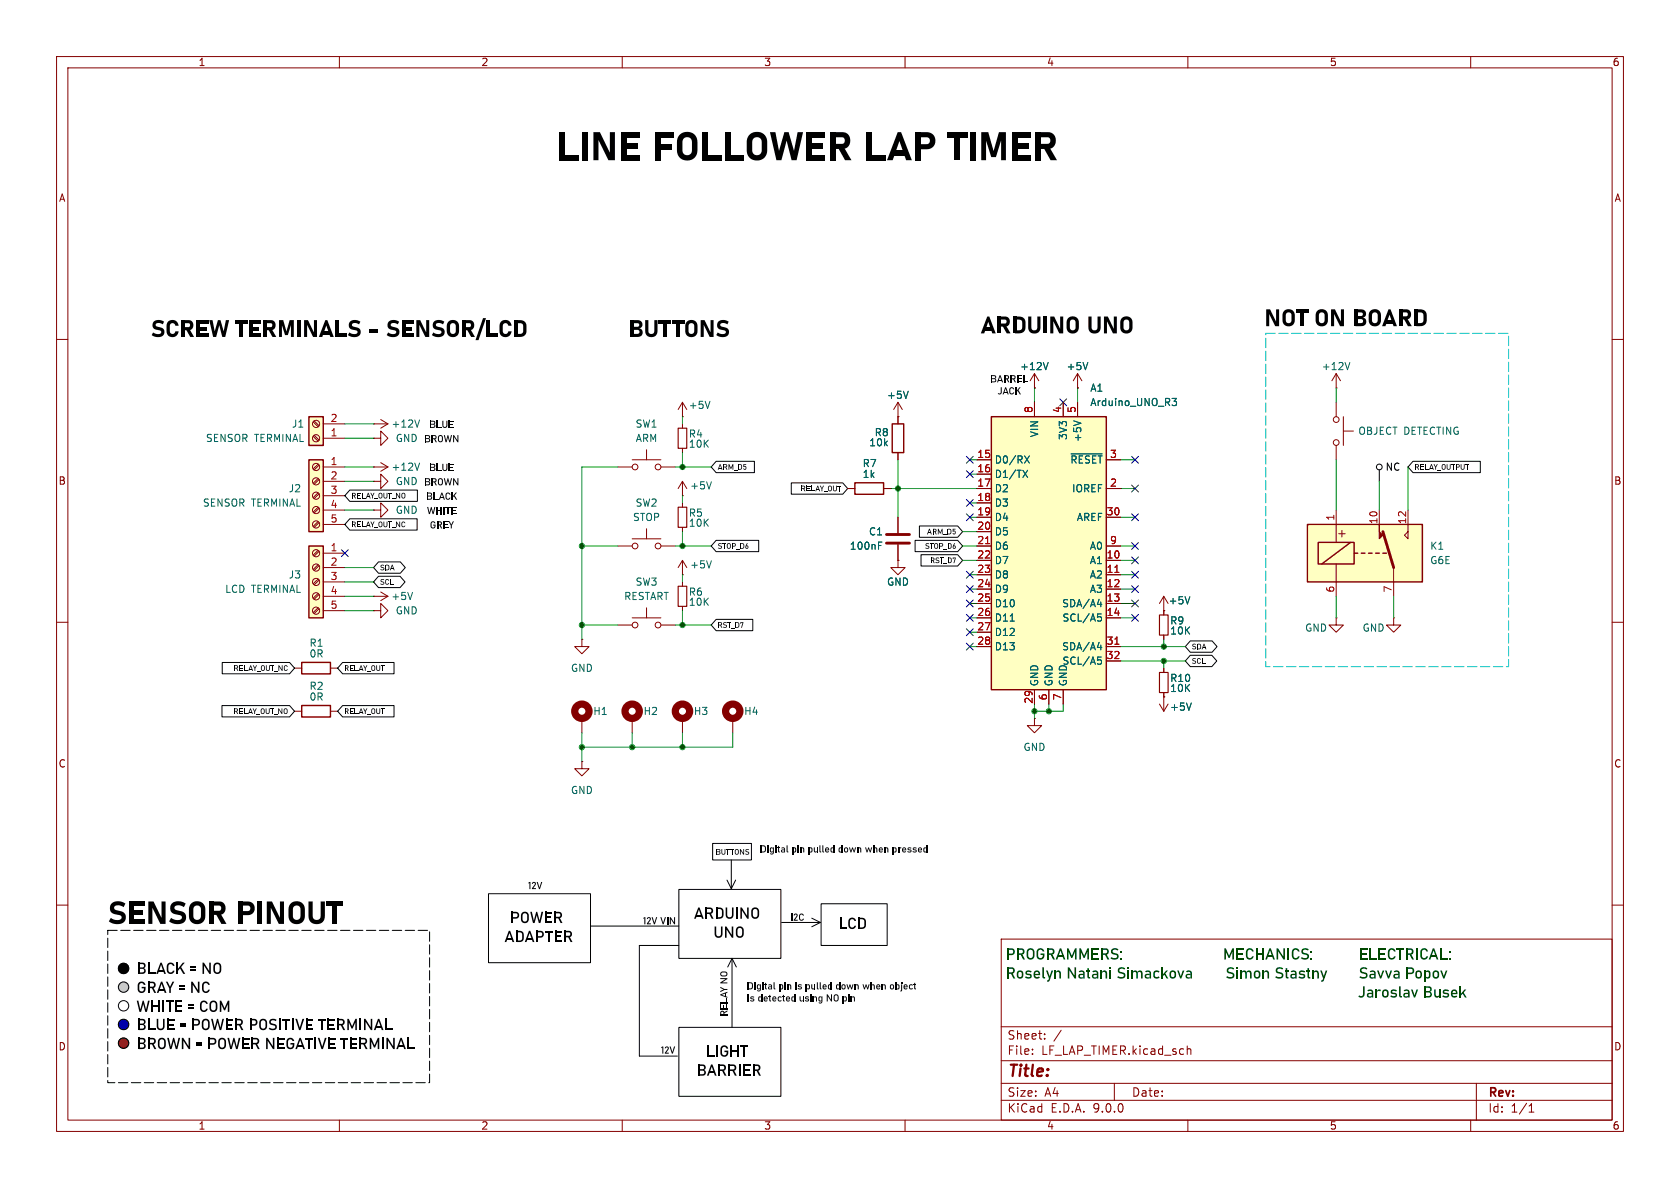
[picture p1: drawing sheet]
<svg xmlns="http://www.w3.org/2000/svg" width="297mm" height="210mm" viewBox="0 0 297 210" stroke-linecap="round" stroke-linejoin="round" font-family="sans-serif">
<g fill="none" stroke="#840000" stroke-width=".18">
<path d="M10 10h277v190h-277zM12 12h273v186h-273zM60 10v2M110 10v2M160 10v2M210 10v2M260 10v2M10 60h2M120.6 73.7h.1M120.6 71.1v2.6M120.6 74.9v.8M120.6 79.2v.8"/>
<path d="M120.6 71.1l-.7 1.3M120.6 71.1l.8 1.3M158.7 73.7h.1M158.7 71.1l-.7 1.3M158.7 71.1l.8 1.3M158.7 71.1v2.6M285 60h2M120.6 99.1v2.5M120.6 99.1l-.7 1.2M120.6 99.1l.8 1.2M10 110h2M120.6 101.6h.1"/>
<path d="M120.6 102.9v.7M120.6 107.2v.8M236.2 109.2v1.3h-1.3l1.3 1.3 1.3-1.3h-1.3M236.2 109.2h.1M246.4 109.2v1.3h-1.3l1.3 1.3 1.2-1.3h-1.2M246.4 109.2h.1M285 110h2M102.9 134.6v1.3h1.2l-1.2 1.3-1.3-1.3h1.3M102.9 134.6h.1M102.9 127v2.5M111.8 127v2.5M120.6 127v2.5"/>
<path d="M10 160h2M177 166h108v32h-108zM285 160h2M60 198v2M110 198v2M160 198v2M177 194.5h108M177 191.5h108M177 187.5h108M177 181.5h108M182.5 186.3v.1M182.5 185.5v.1"/>
<path d="M184.7 183.6v.1M184.7 182.8v.1M187.6 182.1l-1.3 2M197 191.5v3M209.9 184.9v1.5M209.9 185.5l.2-.1 .4 .1v.9M210 198v2M260 198v2M261 191.5v6.5M270.3 196.6h.9M270.3 195.5l.4-.4v1.5"/>
</g>
<circle cx="21.8" cy="177.8" r=".92" fill="#fff" stroke="#fff" stroke-width=".18"/>
<circle cx="21.8" cy="184.4" r=".92" fill="#804d00" stroke="#804d00" stroke-width=".18"/>
<circle cx="21.8" cy="181.1" r=".92" fill="#0000c2" stroke="#0000c2" stroke-width=".18"/>
<circle cx="21.8" cy="171.2" r=".92" fill="#000" stroke="#000" stroke-width=".18"/>
<circle cx="21.8" cy="174.5" r=".92" fill="#c2c2c2" stroke="#c2c2c2" stroke-width=".18"/>
<path d="M119.9 75.7h1.5v3.5h-1.5zM119.9 103.6h1.5v3.6h-1.5z" fill="none" stroke="#840000" stroke-width=".2"/>
<g fill="none" stroke="#840000" stroke-width="1.3">
<circle cx="102.9" cy="125.7" r="1.27"/>
<circle cx="111.8" cy="125.7" r="1.27"/>
<circle cx="120.6" cy="125.7" r="1.27"/>
</g>
<path d="M125.5 70.9l-.4 1.3M160.6 69.2l-.5 1.2M125.8 99.1l-.5 1.3" fill="none" stroke="#006464" stroke-width=".18"/>
<path d="M231.1 92.7h20.4v10.2h-20.4z" fill="#ffffc2"/>
<g fill="none" stroke="#840000" stroke-width=".18">
<path d="M158.7 73.7v1.2M236.2 68.6h.1M236.2 66v2.6M236.2 71.1v2.6M236.2 78.7v2.6M236.2 66l-.7 1.3M236.2 66l.8 1.3M237.5 76.2h1.8M237.5 73.7v5M66 82.6h.1M66 85.1h1.3v-1.3l1.3 1.3-1.3 1.3v-1.3M66 85.1h.1"/>
<path d="M66 82.6h2.6M67.3 81.8l1.3 .8M68.6 82.6l-1.3 .7M149.9 86.4h1.2M156.2 86.4h1.3M158.7 80v1.3M158.7 91.4v2.8M158.7 96.3v2.8M236.2 90.2v5.7M236.2 99.7v5.7M243.8 90.2v2.5M248.9 90.2v5.1l-.6-.7 .6-.6"/>
<path d="M66 105.4h.1M66 105.4h2.6M67.3 104.6l1.3 .8M68.6 105.4l-1.3 .8M109.2 110.5h2.6M111.8 109.2h5M114.3 107.4v1.8M116.8 110.5h2.6M205.7 108h.1M205.7 105.4l-.7 1.3M205.7 105.4l.8 1.3M205.7 105.4v3.3"/>
<path d="M205.7 112.3v.7M205.7 118.1v.8M246.4 100.3v5.1M52.1 125.7h1.2M58.4 125.7h1.3M129.5 127v2.5M205 124.5l.7 1.2M205.7 123.2h.1M205.7 122.4v3.3M206.5 124.5l-.8 1.2"/>
<circle cx="236.2" cy="78.2" r=".51"/>
<circle cx="236.2" cy="74.2" r=".51"/>
<circle cx="112.3" cy="110.5" r=".51"/>
<circle cx="116.3" cy="110.5" r=".51"/>
</g>
<path d="M157.7 74.9h2.1v5.1h-2.1zM151.1 85.3h5.1v2.1h-5.1zM231.1 92.7h20.4v10.2h-20.4zM233 95.9h6.4v3.8h-6.4zM238.8 95.9l-5.1 3.8M239.4 97.8h.6M240.7 97.8h.6M241.9 97.8h.7M243.2 97.8h.6M244.5 97.8h.6M53.3 124.7h5.1v2h-5.1z" fill="none" stroke="#840000" stroke-width=".25"/>
<path d="M243.8 92.7v1.3l.7 .6-.7 .7z" fill="#840000" stroke="#840000" stroke-width=".18"/>
<path d="M156.7 94.5h4.1M156.7 96h4.1M244.5 94l1.9 6.3" fill="none" stroke="#840000" stroke-width=".51"/>
<path d="M238.6 64.1l-.4 1.2M74.2 81.9l-.4 1.2M155.3 96.4h.4M155.3 95.8h.6M72.9 104.7l-.4 1.3M210.3 105.5l-.4 1.3M210.6 124.3l-.4 1.2" fill="none" stroke="#006464" stroke-width=".18"/>
<path d="M205 108.7h1.5v3.6h-1.5zM205 118.9h1.5v3.5h-1.5z" fill="none" stroke="#840000" stroke-width=".2"/>
<circle cx="129.5" cy="125.7" r="1.27" fill="none" stroke="#840000" stroke-width="1.3"/>
<path d="M54.6 73.7h2.5v5h-2.5z" fill="#ffffc2"/>
<path d="M54.6 73.7h2.5v5h-2.5z" fill="none" stroke="#840000" stroke-width=".25"/>
<g fill="none" stroke="#840000" stroke-width=".18">
<path d="M55.4 77.1l.8 .9M55.4 74.6l.8 .8M55.5 77l.9 .8M55.5 74.4l.9 .9M57.1 77.5h3.9M57.1 74.9h3.9M66 74.9h.1M66 74.9h2.6M67.3 74.2l1.3 .7M68.6 74.9l-1.3 .8"/>
<circle cx="55.9" cy="74.9" r=".63"/>
<circle cx="55.9" cy="77.5" r=".63"/>
</g>
<path d="M74.2 74.2l-.4 1.3" fill="none" stroke="#006464" stroke-width=".18"/>
<path d="M54.6 96.5h2.5v12.7h-2.5z" fill="#ffffc2"/>
<path d="M54.6 96.5h2.5v12.7h-2.5zM53.3 117.1h5.1v2h-5.1z" fill="none" stroke="#840000" stroke-width=".25"/>
<g fill="none" stroke="#840000" stroke-width=".18">
<path d="M66 77.5h1.3v-1.3l1.3 1.3-1.3 1.2v-1.2M66 77.5h.1M114.3 79.5v1.8M182.9 68.6h.1M182.9 66l-.8 1.3M182.9 66l.7 1.3M182.9 66v2.6M190.5 68.6h.1M190.5 66l-.8 1.3M190.5 66l.8 1.3M190.5 66v2.6M56.2 97.3l-.8 .8"/>
<path d="M56.2 99.8l-.8 .9M56.4 97.5l-.9 .8M56.4 100l-.9 .8M57.1 97.8h3.9M109.2 82.6h2.6M109.2 96.5h2.6M111.8 81.3h5M111.8 95.3h5M114.3 93.5v1.8M116.8 82.6h2.6M116.8 96.5h2.6M120.6 87.6h.1"/>
<path d="M120.6 85.1v2.5M120.6 88.9v.8M120.6 93.2v.8M120.6 85.1l-.7 1.3M120.6 85.1l.8 1.3M158.7 99.1v1.2h1.3l-1.3 1.3-1.2-1.3h1.2M158.7 99.1h.1M52.1 118.1h1.2M56.2 102.4l-.8 .8M56.2 104.9l-.8 .8M56.2 107.4l-.8 .9M56.4 102.5l-.9 .9"/>
<path d="M56.4 105.1l-.9 .8M56.4 107.6l-.9 .9M57.1 100.3h3.9M57.1 102.9h3.9M57.1 105.4h3.9M57.1 108h3.9M58.4 118.1h1.3M102.9 113v1.3h1.2l-1.2 1.3-1.3-1.3h1.3M102.9 113h.1"/>
<circle cx="55.9" cy="97.8" r=".63"/>
<circle cx="112.3" cy="96.5" r=".51"/>
<circle cx="112.3" cy="82.6" r=".51"/>
<circle cx="116.3" cy="82.6" r=".51"/>
<circle cx="116.3" cy="96.5" r=".51"/>
<circle cx="55.9" cy="105.4" r=".63"/>
<circle cx="55.9" cy="100.3" r=".63"/>
<circle cx="55.9" cy="102.9" r=".63"/>
<circle cx="55.9" cy="107.9" r=".63"/>
</g>
<path d="M119.9 89.7h1.5v3.5h-1.5z" fill="none" stroke="#840000" stroke-width=".2"/>
<path d="M185.3 64.1l-.4 1.2M192.3 64.1l-.4 1.2M125.8 85.2l-.5 1.2" fill="none" stroke="#006464" stroke-width=".18"/>
<path d="M54.6 81.3h2.5v12.7h-2.5z" fill="#ffffc2"/>
<path d="M54.6 81.3h2.5v12.7h-2.5z" fill="none" stroke="#840000" stroke-width=".25"/>
<g fill="none" stroke="#840000" stroke-width=".18">
<path d="M56.2 82l-.8 .9M56.2 84.6l-.8 .8M56.2 87.1l-.8 .9M56.2 89.7l-.8 .8M56.2 92.2l-.8 .8M56.4 82.2l-.9 .9M56.4 84.8l-.9 .8M56.4 87.3l-.9 .8M56.4 89.8l-.9 .9M56.4 92.4l-.9 .8M57.1 82.6h3.9M57.1 85.1h3.9"/>
<path d="M57.1 87.6h3.9M57.1 90.2h3.9M57.1 92.7h3.9M66 90.2h1.3v-1.3l1.3 1.3-1.3 1.2v-1.2M66 90.2h.1M182.9 127v1.3h1.2l-1.2 1.2-1.3-1.2h1.3M182.9 127h.1"/>
<circle cx="55.9" cy="90.2" r=".63"/>
<circle cx="55.9" cy="87.6" r=".63"/>
<circle cx="55.9" cy="92.7" r=".63"/>
<circle cx="55.9" cy="82.5" r=".63"/>
<circle cx="55.9" cy="85.1" r=".63"/>
</g>
<path d="M175.3 73.7h20.3v48.2h-20.3z" fill="#ffffc2"/>
<path d="M175.3 73.7h20.3v48.2h-20.3z" fill="none" stroke="#840000" stroke-width=".25"/>
<g fill="none" stroke="#840000" stroke-width=".18">
<path d="M182.9 71.1v2.6M188 71.1v2.6M190.5 71.1v2.6M172.7 81.3h2.6M172.7 83.8h2.6M172.7 86.4h2.6M172.7 88.9h2.6M172.7 91.4h2.6M172.7 94h2.6M172.7 96.5h2.6M172.7 99.1h2.6M195.6 81.3h2.5"/>
<path d="M195.6 86.4h2.5M195.6 91.4h2.5M195.6 96.5h2.5M195.6 99.1h2.5M66 108h1.3v1.2l1.3-1.2-1.3-1.3v1.3M66 108h.1M172.7 101.6h2.6M172.7 104.1h2.6M172.7 106.7h2.6M172.7 109.2h2.6M172.7 111.8h2.6M172.7 114.3h2.6"/>
<path d="M195.6 101.6h2.5M195.6 104.1h2.5M195.6 106.7h2.5M195.6 109.2h2.5M195.6 114.3h2.5M195.6 116.8h2.5M182.9 121.9v2.6M185.4 121.9v2.6M188 121.9v2.6"/>
</g>
<g fill="none" stroke="#006464" stroke-width=".18">
<path d="M189.8 74.4l1.3 .4M207.2 70.4h.8l-.4 .5 .3 .1 .1 .5-.2 .2h-.4M180.8 83.1l.9 1.3M181.1 80.6l.9 1.3M181.7 83.1l-.9 1.3M182 80.6l-.9 1.3M189.4 80.2h5.4M178.6 109.8h.7M194 106.8h.8M194 114.5h.8M194.1 108.5h.6M194.1 116.1h.6"/>
<path d="M194.2 109h.3l.2 .3-.1 .4-.4 .1M194.2 116.6h.3l.2 .3-.1 .5h-.4M194.6 106.4v.9M194.6 114v.9"/>
</g>
<path d="M174.2 96.1h.8M197.1 101.2h.7M197.1 113.9h.7" fill="none" stroke="#a90000" stroke-width=".18"/>
<g fill="none" stroke="#000" stroke-width=".18">
<path d="M61.8 86.6h12v2h-12l-.8-1zM61.8 91.7h11.9v2h-11.9l-.8-1zM66.9 99.3h3.9l.8 1-.8 1h-3.9l-.9-1zM126.6 81.5h6.8v2.1h-6.8l-.9-1zM126.6 95.5h7.5v2h-7.5l-.9-1zM139.9 85.4h9.1l.9 1-.9 1h-9.1zM161.8 95.5h7.5l.9 1-.9 1h-7.5zM162.5 93h6.8l.9 1-.9 1h-6.8zM162.8 98.1h6.5l.9 1-.9 1h-6.5zM243.8 83.1v2M249.8 81.5h11.9v2.1h-11.9l-.9-1zM39.3 117.1h11.9l.9 1-.9 1h-11.9z"/>
<path d="M60.6 117.1h9.1v2h-9.1l-.9-1zM66.9 101.9h3.8l.9 1-.9 1h-3.8l-.9-1zM126.6 109.5h6.5v2h-6.5l-.9-1zM210.4 115.8h3.8l.9 1-.9 1h-3.8l-.9-1zM210.4 113.3h3.9l.9 1-.9 1h-3.9l-.9-1zM39.2 124.7h12l.9 1-.9 1h-12zM60.6 124.7h9.1v2h-9.1l-.9-1zM128.5 155.6l.8 1.5M129.3 152v5.1M130 155.6l-.7 1.5M104.4 163.7h15.6M120 167.1h-7v19.6h6.8"/>
<path d="M129.4 169.4l-.7 1.5M129.4 169.4v12.2M129.4 169.4l.8 1.5M138.2 163.1h6.8M143.5 162.3l1.5 .8M145 163.1l-1.5 .7"/>
<circle cx="243.8" cy="82.6" r=".51"/>
</g>
<g fill="none" stroke="#009600" stroke-width=".18">
<path d="M61 77.5h5M61 74.9h5M120.6 73.7v1.2M182.9 68.6v2.5M190.5 68.6v2.5M236.2 68.6v2.5M61 82.6h5M61 85.1h5M61 90.2h5M102.9 96.5h6.3M109.2 82.6h-6.3v30.4M119.4 96.5h6.3"/>
<path d="M119.4 82.6h6.3M120.6 80v2.6M120.6 87.6v1.3M120.6 94v2.5M157.5 86.4h15.2M158.7 81.3v10.1M170.2 96.5h2.5M170.2 99.1h2.5M170.2 94h2.5M171.4 81.3h1.3M171.4 91.4h1.3M171.4 88.9h1.3"/>
<path d="M171.4 83.8h1.3M198.1 96.5h2.6M198.1 81.3h2.6M198.1 99.1h2.6M198.1 86.4h2.6M198.1 91.4h2.6M236.2 81.3v8.9M243.8 85.1v5.1M248.9 82.6v7.6M61 105.4h5M61 102.9h5M61 108h5"/>
<path d="M61 100.3h5M102.9 110.5h6.3M119.4 110.5h6.3M120.6 101.6v1.3M120.6 108v2.5M171.4 109.2h1.3M171.4 114.3h1.3M171.4 106.7h1.3M171.4 104.1h1.3M171.4 101.6h1.3M171.4 111.8h1.3M198.1 109.2h2.6"/>
<path d="M198.1 116.8h11.4M198.1 114.3h11.4M198.1 106.7h2.6M198.1 104.1h2.6M198.1 101.6h2.6M205.7 113v1.3M205.7 116.8v1.3M236.2 105.4v3.8M246.4 105.4v3.8M102.9 129.5v5.1M111.8 129.5v2.6M120.6 129.5v2.6"/>
<path d="M129.5 129.5v2.6h-26.6M182.9 124.5v2.5M185.4 124.5v1.2M188 124.5v1.2h-5.1"/>
</g>
<g fill="none" stroke="#000084" stroke-width=".18">
<path d="M187.4 70.5l1.2 1.2M188.6 70.5l-1.2 1.2M60.4 97.2l1.2 1.2M61.6 97.2l-1.2 1.2M170.8 88.3l1.3 1.2M170.8 83.2l1.3 1.2M170.8 80.7l1.3 1.2M170.8 90.8l1.3 1.2M172.1 88.3l-1.3 1.2M172.1 83.2l-1.3 1.2M172.1 80.7l-1.3 1.2M172.1 90.8l-1.3 1.2"/>
<path d="M200.1 85.8l1.2 1.2M200.1 90.8l1.2 1.2M200.1 80.7l1.2 1.2M200.1 95.9l1.2 1.2M200.1 98.5l1.2 1.2M201.3 85.8l-1.2 1.2M201.3 90.8l-1.2 1.2M201.3 80.7l-1.2 1.2M201.3 95.9l-1.2 1.2M201.3 98.5l-1.2 1.2M170.8 113.7l1.3 1.2M170.8 101l1.3 1.2"/>
<path d="M170.8 103.5l1.3 1.2M170.8 106.1l1.3 1.2M170.8 111.2l1.3 1.2M170.8 108.6l1.3 1.2M172.1 113.7l-1.3 1.2M172.1 101l-1.3 1.2M172.1 103.5l-1.3 1.2M172.1 106.1l-1.3 1.2M172.1 111.2l-1.3 1.2M172.1 108.6l-1.3 1.2M200.1 103.5l1.2 1.2M200.1 101l1.2 1.2"/>
<path d="M200.1 108.6l1.2 1.2M200.1 106.1l1.2 1.2M201.3 103.5l-1.2 1.2M201.3 101l-1.2 1.2M201.3 108.6l-1.2 1.2M201.3 106.1l-1.2 1.2"/>
</g>
<g fill="#004800">
<path d="M220.5 167.8a.7 .7 0 0 1 1.1 .4h-.3a.41 .41 0 0 0-.4-.3 .41 .41 0 0 0-.4 .5v.5a.41 .41 0 0 0 .4 .5 .41 .41 0 0 0 .4-.4h.3a.69 .69 0 0 1-.7 .6 .69 .69 0 0 1-.6-.7v-.7z"/>
<path d="M223.1 167.6h.3v2h-.3z"/>
<path d="M222 167.6h.3v2h-.3z"/>
<path d="M222.2 168.5h1.1v.3h-1.1z"/>
<path d="M224.4 167.6h.3l.7 2h-.3l-.6-1.6-.5 1.6h-.3z"/>
<path d="M224 168.9h1.1v.3h-1.1z"/>
<path d="M225.7 167.6h.2l1 1.6v-1.6h.3v2h-.3l-.9-1.5v1.5h-.3z"/>
<path d="M227.6 167.6h.3v2h-.3z"/>
<path d="M228.6 167.8a.7 .7 0 0 1 1.2 .4h-.3a.41 .41 0 0 0-.5-.3 .41 .41 0 0 0-.3 .5v.5a.41 .41 0 0 0 .3 .5 .41 .41 0 0 0 .5-.4h.3a.69 .69 0 0 1-.8 .6 .69 .69 0 0 1-.6-.7v-.7z"/>
<path d="M230.2 167.8a.98 .98 0 0 1 1.2 0l-.2 .2a.46 .46 0 0 0-.5-.2 .46 .46 0 0 0-.3 .5l.1 .1a.91 .91 0 0 1 .9 .6 .81 .81 0 0 1-.6 .7 .81 .81 0 0 1-.8-.3l.1-.2a.53 .53 0 0 0 .6 .2 .53 .53 0 0 0 .4-.4l-.1-.2a.92 .92 0 0 1-.9-.5z"/>
<path d="M231.7 169.3h.3v.3h-.3z"/>
<path d="M231.7 168.2h.3v.3h-.3z"/>
<path d="M253.3 167.6h.3l.7 2h-.3l-.6-1.6-.5 1.6h-.3z"/>
<path d="M254.6 167.6h.3v2h-.3z"/>
<path d="M254.7 169.4h1.2v.2h-1.2z"/>
<path d="M256.1 169.3h.3v.3h-.3z"/>
<path d="M256.1 168.2h.3v.3h-.3z"/>
<path d="M244.8 171.6h.3l.4 1 .3-1h.3l-.5 1.4h-.2z"/>
<path d="M246.4 171.7a.59 .59 0 0 1 .7-.2 .59 .59 0 0 1 .4 .6v.9h-.3v-.9a.34 .34 0 0 0-.2-.3 .34 .34 0 0 0-.4 .1z"/>
<path d="M246.4 172.2l.8-.1v.3l-.6 .1a.27 .27 0 0 0 .1 .3 .27 .27 0 0 0 .3 0l.2-.2a.43 .43 0 0 1-.4 .4 .43 .43 0 0 1-.4-.2z"/>
</g>
<g fill="none" stroke="#000" stroke-width=".18">
<path d="M86.4 158h18v12.2h-18zM120 157.2h18v12.2h-18zM126 149.1h6.8v2.9h-6.8zM145.2 159.8h11.6v7.3h-11.6zM120 181.6h18v12.2h-18z"/>
<circle cx="21.8" cy="177.8" r=".92"/>
<circle cx="21.8" cy="174.5" r=".92"/>
<circle cx="21.8" cy="171.2" r=".92"/>
<circle cx="21.8" cy="184.4" r=".92"/>
<circle cx="21.8" cy="181.1" r=".92"/>
</g>
<path d="M19 164.5h56.9v26.9h-56.9z" fill="none" stroke="#000" stroke-width=".18" stroke-dasharray="1.7 .6"/>
<path d="M223.8 58.9h42.9v59h-42.9z" fill="none" stroke="#00c2c2" stroke-width=".18" stroke-dasharray="1.7 .6"/>
<g fill="none" stroke="#006464" stroke-width=".18">
<path d="M160.6 69.2l-.5 1.2M185.3 64.1l-.4 1.2M189.8 74.4l1.3 .4M192.3 64.1l-.4 1.2M207.2 70.4h.8l-.4 .5 .3 .1 .1 .5-.2 .2h-.4M155.3 96.4h.4M155.3 95.8h.6M180.8 83.1l.9 1.3M181.1 80.6l.9 1.3M181.7 83.1l-.9 1.3M182 80.6l-.9 1.3M189.4 80.2h5.4"/>
<path d="M178.6 109.8h.7M194 106.8h.8M194 114.5h.8M194.1 108.5h.6M194.1 116.1h.6M194.2 109h.3l.2 .3-.1 .4-.4 .1M194.2 116.6h.3l.2 .3-.1 .5h-.4M194.6 106.4v.9M194.6 114v.9M210.3 105.5l-.4 1.3M210.6 124.3l-.4 1.2"/>
</g>
<g fill="none" stroke="#840000" stroke-width=".18">
<path d="M158.7 73.7h.1M158.7 73.7v1.2M182.9 68.6h.1M182.9 71.1v2.6M188 71.1v2.6M190.5 68.6h.1M190.5 71.1v2.6M149.9 86.4h1.2M156.2 86.4h1.3M158.7 99.1h.1M158.7 80v1.3M158.7 91.4v2.8"/>
<path d="M158.7 96.3v2.8M172.7 81.3h2.6M172.7 83.8h2.6M172.7 86.4h2.6M172.7 88.9h2.6M172.7 91.4h2.6M172.7 94h2.6M172.7 96.5h2.6M172.7 99.1h2.6M195.6 81.3h2.5M195.6 86.4h2.5M195.6 91.4h2.5"/>
<path d="M195.6 96.5h2.5M195.6 99.1h2.5M172.7 101.6h2.6M172.7 104.1h2.6M172.7 106.7h2.6M172.7 109.2h2.6M172.7 111.8h2.6M172.7 114.3h2.6M195.6 101.6h2.5M195.6 104.1h2.5M195.6 106.7h2.5M195.6 109.2h2.5"/>
<path d="M195.6 114.3h2.5M195.6 116.8h2.5M205.7 108h.1M205.7 108v.7M205.7 112.3v.7M205.7 118.1v.8M182.9 121.9v2.6M185.4 121.9v2.6M188 121.9v2.6M205.7 123.2h.1M205.7 122.4v.8"/>
</g>
<path d="M174.2 96.1h.8M197.1 101.2h.7M197.1 113.9h.7" fill="none" stroke="#a90000" stroke-width=".18"/>
<g fill="#009600" stroke="#009600" stroke-width=".18">
<circle cx="205.7" cy="114.3" r=".46"/>
<circle cx="205.7" cy="116.8" r=".46"/>
<circle cx="185.4" cy="125.7" r=".46"/>
<circle cx="182.9" cy="125.7" r=".46"/>
<circle cx="120.6" cy="132.1" r=".46"/>
<circle cx="102.9" cy="96.5" r=".46"/>
<circle cx="120.6" cy="96.5" r=".46"/>
<circle cx="158.7" cy="86.4" r=".46"/>
<circle cx="120.6" cy="82.6" r=".46"/>
<circle cx="102.9" cy="132.1" r=".46"/>
<circle cx="111.8" cy="132.1" r=".46"/>
<circle cx="102.9" cy="110.5" r=".46"/>
<circle cx="120.6" cy="110.5" r=".46"/>
</g>
<text font-size="7" x="98.4" y="29.8">LINEFOLLOWERLAPTIMER</text>
<text font-size="5.6" x="19" y="164.5">SENSORPINOUT</text>
<g font-size="4.2">
<text x="173.4" y="59.8">ARDUINOUNO</text>
<text x="223.5" y="58.5">NOTONBOARD</text>
<text x="26.7" y="60.4">SCREWTERMINALS- SENSOR/LCD</text>
<text x="111.1" y="60.4">BUTTONS</text>
</g>
<g font-size="2.8">
<text x="89.2" y="167.1">ADAPTER</text>
<text x="90.2" y="163.7">POWER</text>
<text x="122.6" y="163">ARDUINO</text>
<text x="126.1" y="166.3">UNO</text>
<text x="148.2" y="164.8">LCD</text>
<text x="24.1" y="172.7">BLACK=NO</text>
<text x="24.1" y="176.1">GRAY=NC</text>
<text x="24.1" y="179.5">WHITE=COM</text>
<text x="24.1" y="182.7">BLUE=POWERPOSITIVETERMINAL</text>
<text x="24.1" y="186">BROWN=POWERNEGATIVETERMINAL</text>
<text x="123.2" y="190.7">BARRIER</text>
<text x="124.8" y="187.4">LIGHT</text>
</g>
<g font-size="2.8" fill="#004800">
<text x="177.8" y="170.2">PROGRAMMERS: MECHANICS:</text>
<text x="177.8" y="173.6">Roselyn Natani Simackova</text>
<text x="217" y="173.6">Simon Stastny Savva</text>
<text x="235.5" y="170.2">ELECTRICAL:</text>
<text x="248.3" y="173.6">Popov</text>
<text x="240.1" y="176.9">Jaroslav Busek</text>
</g>
<text font-size="2.8" fill="#840000" x="178" y="190.9">Title:</text>
<g font-size="2.1" fill="#840000">
<text x="236.2" y="95.2">+</text>
<text x="178" y="184">Sheet:</text>
<text x="178" y="186.7">File:</text>
<text x="184.1" y="186.7">LF_LAP_TIMER.kicad_sch</text>
<text x="178" y="196.9">KiCad</text>
<text x="178" y="194.1">Size:</text>
<text x="184.7" y="194.1">A4</text>
<text x="185.7" y="196.9">E.D.A.</text>
<text x="193.3" y="196.9">9.0.0</text>
<text x="200" y="194.1">Date:</text>
<text x="263" y="194.3">Rev:</text>
<text x="263" y="196.9">Id:</text>
<text x="267.1" y="196.9">1/1</text>
</g>
<g font-size="1.8" fill="#840000">
<text x="35" y="11.9">1</text>
<text x="85" y="11.9">2</text>
<text x="135" y="11.9">3</text>
<text x="185" y="11.9">4</text>
<text x="235" y="11.9">5</text>
<text x="285" y="11.9">6</text>
<text x="10.3" y="35.9">A</text>
<text x="285.3" y="35.9">A</text>
<text x="10.3" y="85.9">B</text>
<text x="285.3" y="85.9">B</text>
<text x="10.3" y="135.9">C</text>
<text x="285.3" y="135.9">C</text>
<text x="10.3" y="185.9">D</text>
<text x="285.3" y="185.9">D</text>
<text x="35" y="199.9">1</text>
<text x="85" y="199.9">2</text>
<text x="135" y="199.9">3</text>
<text x="185" y="199.9">4</text>
<text x="235" y="199.9">5</text>
<text x="285" y="199.9">6</text>
</g>
<g font-size="1.8" fill="#006464">
<text x="180.2" y="65.6">+12V</text>
<text x="188.5" y="65.6">+5V</text>
<text x="233.6" y="65.6">+12V</text>
<text x="156.7" y="70.7">+5V</text>
<text x="192.7" y="69.4">A1</text>
<text x="192.7" y="72">Arduino_UNO_R3</text>
<text x="51.5" y="75.8">J1</text>
<text x="69.1" y="75.8">+12V</text>
<text x="112.3" y="75.8">SW1</text>
<text x="121.7" y="72.5">+5V</text>
<text x="121.7" y="77.6">R4</text>
<text x="154.5" y="77.3">R8</text>
<text x="183.7" y="77.4" transform="rotate(-90 183.7 77.4)">VIN</text>
<text x="188.8" y="77.9" transform="rotate(-90 188.8 77.9)">3V3</text>
<text x="240" y="77.1">OBJECT DETECTING</text>
<text x="36.3" y="78.3">SENSOR TERMINAL</text>
<text x="69.1" y="83.4">+12V</text>
<text x="112.3" y="78.3">ARM</text>
<text x="121.7" y="79.3">10K</text>
<text x="152.4" y="82.8">R7</text>
<text x="153.6" y="79.1">10k</text>
<text x="175.8" y="82.1">D0/RX</text>
<text x="189.1" y="82.1">~{RESET}</text>
<text x="191.4" y="78.2" transform="rotate(-90 191.4 78.2)">+5V</text>
<text x="35.8" y="89.8">SENSOR TERMINAL</text>
<text x="50.9" y="87.2">J2</text>
<text x="112.3" y="89.8">SW2</text>
<text x="121.9" y="86.7">+5V</text>
<text x="152.4" y="84.7">1k</text>
<text x="175.8" y="84.7">D1/TX</text>
<text x="175.8" y="87.2">D2</text>
<text x="175.8" y="89.8">D3</text>
<text x="189.4" y="87.2">IOREF</text>
<text x="69.9" y="91">GND</text>
<text x="111.8" y="92.3">STOP</text>
<text x="121.7" y="91.5">R5</text>
<text x="121.7" y="93.3">10K</text>
<text x="153.5" y="94.8">C1</text>
<text x="175.8" y="92.3">D4</text>
<text x="175.8" y="94.8">D5</text>
<text x="190.3" y="92.3">AREF</text>
<text x="121.9" y="100.7">+5V</text>
<text x="150.1" y="97.4">100nF</text>
<text x="175.8" y="97.4">D6</text>
<text x="175.8" y="99.9">D7</text>
<text x="192.6" y="97.4">A0</text>
<text x="192.6" y="99.9">A1</text>
<text x="252.7" y="97.4">K1</text>
<text x="252.7" y="99.9">G6E</text>
<text x="39.7" y="105">LCD TERMINAL</text>
<text x="50.9" y="102.5">J3</text>
<text x="69.1" y="106.3">+5V</text>
<text x="110.2" y="106.3">RESTART</text>
<text x="112.3" y="103.7">SW3</text>
<text x="121.7" y="105.5">R6</text>
<text x="121.7" y="107.3">10K</text>
<text x="156.7" y="103.7">GND</text>
<text x="175.8" y="102.5">D8</text>
<text x="175.8" y="105">D9</text>
<text x="175.8" y="107.5">D10</text>
<text x="187.7" y="107.5">SDA/A4</text>
<text x="192.6" y="102.5">A2</text>
<text x="192.6" y="105">A3</text>
<text x="206.5" y="107">+5V</text>
<text x="69.9" y="108.8">GND</text>
<text x="175.8" y="110.1">D11</text>
<text x="175.8" y="112.6">D12</text>
<text x="187.7" y="110.1">SCL/A5</text>
<text x="206.8" y="110.6">R9</text>
<text x="206.8" y="112.4">10K</text>
<text x="230.6" y="111.9">GND</text>
<text x="240.8" y="111.9">GND</text>
<text x="54.6" y="114.5">R1</text>
<text x="54.6" y="116.4">0R</text>
<text x="100.8" y="119">GND</text>
<text x="175.8" y="115.2">D13</text>
<text x="187.7" y="115.2">SDA/A4</text>
<text x="187.7" y="117.7">SCL/A5</text>
<text x="54.6" y="122.1">R2</text>
<text x="54.6" y="124.1">0R</text>
<text x="183.7" y="121.4" transform="rotate(-90 183.7 121.4)">GND</text>
<text x="186.3" y="121.4" transform="rotate(-90 186.3 121.4)">GND</text>
<text x="188.8" y="121.4" transform="rotate(-90 188.8 121.4)">GND</text>
<text x="206.8" y="125.8">+5V</text>
<text x="206.8" y="120.8">R10</text>
<text x="206.8" y="122.5">10K</text>
<text x="104.8" y="126.6">H1</text>
<text x="113.7" y="126.6">H2</text>
<text x="122.6" y="126.6">H3</text>
<text x="131.5" y="126.6">H4</text>
<text x="180.8" y="132.9">GND</text>
<text x="100.8" y="140.6">GND</text>
</g>
<g font-size="1.8">
<text x="175.1" y="67.9">BARREL</text>
<text x="176.4" y="70.1">JACK</text>
<text x="75.9" y="76">BLUE</text>
<text x="69.9" y="78.3">GND BROWN</text>
<text x="75.9" y="83.6">BLUE</text>
<text x="244.9" y="83.4">NC</text>
<text x="69.9" y="86">GND BROWN</text>
<text x="75.4" y="88.7">BLACK</text>
<text x="75.5" y="91.2">WHITE</text>
<text x="76" y="93.8">GREY</text>
<text x="134.4" y="151.1">Digital pin pulled down when pressed</text>
<text x="93.3" y="157.5">12V</text>
<text x="113.7" y="163.8">12VVIN</text>
<text x="139.7" y="163.1">I2C</text>
<text x="129" y="179.7" transform="rotate(-90 129 179.7)">RELAYNO</text>
<text x="132.1" y="175.3">Digital pin is pulled down when object</text>
<text x="132.1" y="177.4">is detected using NOpin</text>
<text x="116.8" y="186.6">12V</text>
</g>
<g font-size="1.8" fill="#a90000">
<text x="58.3" y="77.2">1</text>
<text x="58.3" y="74.7">2</text>
<text x="182.6" y="73.1" transform="rotate(-90 182.6 73.1)">8</text>
<text x="187.7" y="73.1" transform="rotate(-90 187.7 73.1)">4</text>
<text x="190.2" y="73.1" transform="rotate(-90 190.2 73.1)">5</text>
<text x="58.3" y="82.3">1</text>
<text x="172.7" y="81">15</text>
<text x="172.7" y="83.6">16</text>
<text x="196.1" y="81">3</text>
<text x="58.3" y="84.8">2</text>
<text x="58.3" y="87.4">3</text>
<text x="58.3" y="89.9">4</text>
<text x="172.7" y="86.1">17</text>
<text x="172.7" y="88.6">18</text>
<text x="196.1" y="86.1">2</text>
<text x="58.3" y="92.5">5</text>
<text x="172.7" y="91.2">19</text>
<text x="172.7" y="93.7">20</text>
<text x="195.5" y="91.2">30</text>
<text x="236" y="92.1" transform="rotate(-90 236 92.1)">1</text>
<text x="243.6" y="92.8" transform="rotate(-90 243.6 92.8)">10</text>
<text x="248.7" y="92.8" transform="rotate(-90 248.7 92.8)">12</text>
<text x="58.3" y="97.5">1</text>
<text x="58.3" y="100.1">2</text>
<text x="172.7" y="96.3">21</text>
<text x="172.7" y="98.8">22</text>
<text x="172.7" y="101.3">23</text>
<text x="195.5" y="98.8">10</text>
<text x="195.5" y="101.3">11</text>
<text x="196.1" y="96.3">9</text>
<text x="58.3" y="102.6">3</text>
<text x="58.3" y="105.2">4</text>
<text x="58.3" y="107.7">5</text>
<text x="172.7" y="103.9">24</text>
<text x="172.7" y="106.4">25</text>
<text x="195.5" y="103.9">12</text>
<text x="195.5" y="106.4">13</text>
<text x="236" y="104.8" transform="rotate(-90 236 104.8)">6</text>
<text x="246.1" y="104.8" transform="rotate(-90 246.1 104.8)">7</text>
<text x="172.7" y="109">26</text>
<text x="172.7" y="111.5">27</text>
<text x="195.5" y="109">14</text>
<text x="172.7" y="114">28</text>
<text x="195.5" y="114">31</text>
<text x="195.5" y="116.6">32</text>
<text x="182.6" y="124.5" transform="rotate(-90 182.6 124.5)">29</text>
<text x="185.2" y="123.9" transform="rotate(-90 185.2 123.9)">6</text>
<text x="187.7" y="123.9" transform="rotate(-90 187.7 123.9)">7</text>
</g>
<g font-size="1.4">
<text x="126.9" y="83.3">ARM_D5</text>
<text x="250" y="83.3">RELAY_OUTPUT</text>
<text x="62.1" y="88.4">RELAY_OUT_NO</text>
<text x="141.5" y="87.1">RELAY_OUT</text>
<text x="62.1" y="93.5">RELAY_OUT_NC</text>
<text x="163.9" y="94.8">ARM_D5</text>
<text x="67.2" y="101.1">SDA</text>
<text x="126.9" y="97.3">STOP_D6</text>
<text x="163.5" y="97.3">STOP_D6</text>
<text x="164.4" y="99.8">RST_D7</text>
<text x="67.2" y="103.6">SCL</text>
<text x="126.9" y="111.3">RST_D7</text>
<text x="41.3" y="118.9">RELAY_OUT_NC</text>
<text x="60.8" y="118.9">RELAY_OUT</text>
<text x="210.7" y="117.6">SCL</text>
<text x="210.7" y="115.1">SDA</text>
<text x="41.3" y="126.5">RELAY_OUT_NO</text>
<text x="60.8" y="126.5">RELAY_OUT</text>
<text x="126.5" y="151.5">BUTTONS</text>
</g>
</svg>
